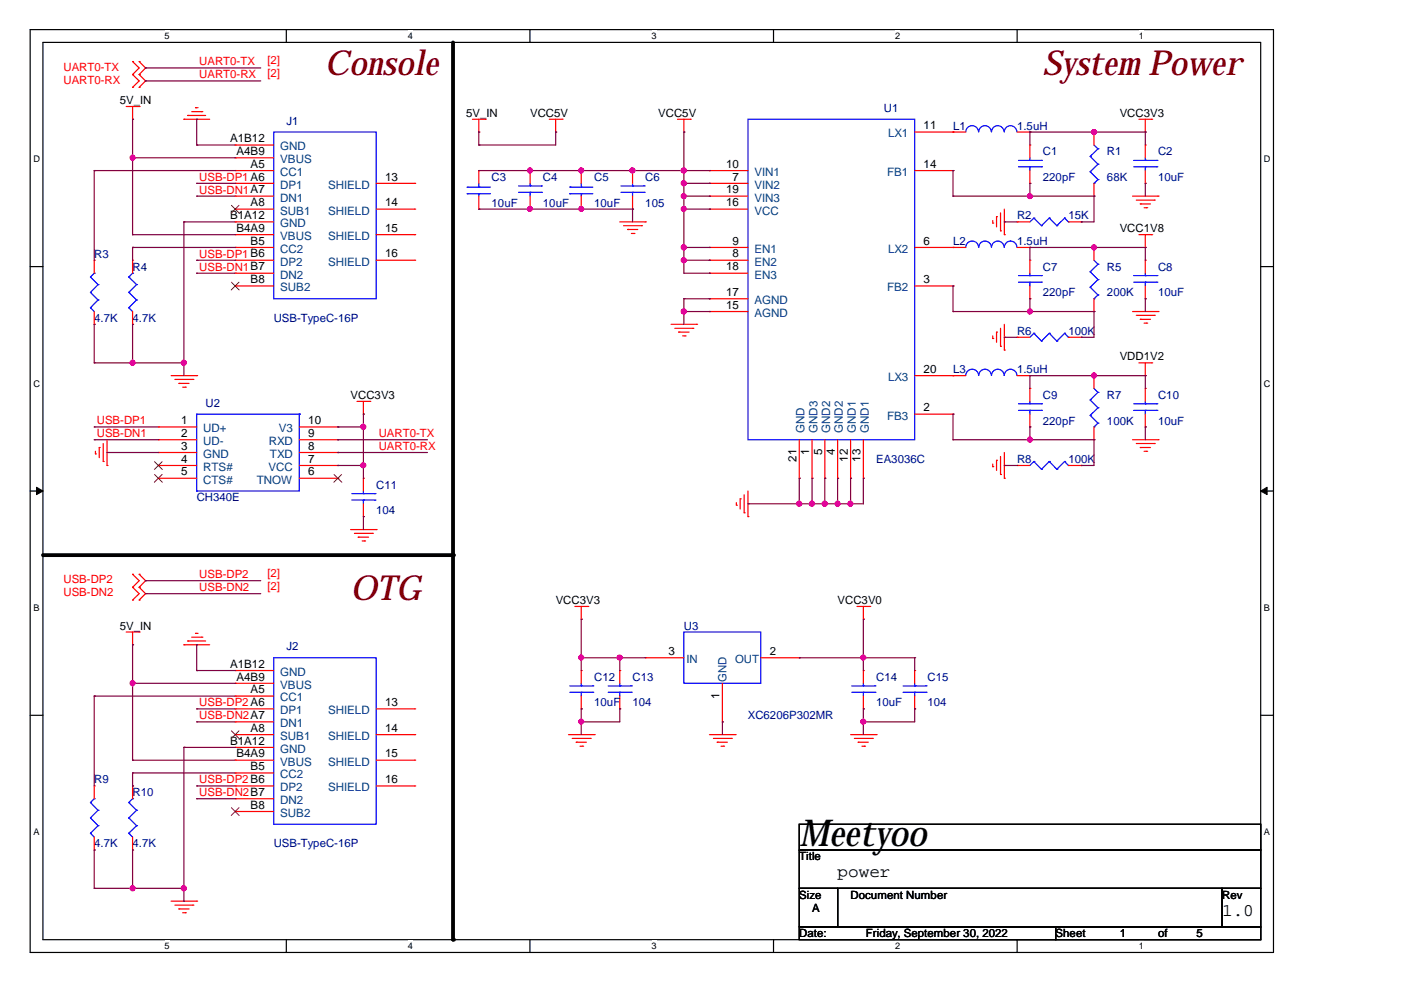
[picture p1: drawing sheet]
<svg xmlns="http://www.w3.org/2000/svg" width="297mm" height="210mm" viewBox="0 0 297 210" stroke-linecap="round" stroke-linejoin="round" font-family="sans-serif">
<path d="M6.4 6.3h263.6v195.6h-263.6zM9.1 9h258.2v190.2h-258.2z" fill="none" stroke="#000" stroke-width=".25"/>
<g fill="#fff">
<path d="M34.9 6.5h1v2.2h-1z"/>
<path d="M34.9 199.4h1v2.2h-1z"/>
</g>
<path d="M60.7 6.3v2.7M60.7 199.2v2.7" fill="none" stroke="#000" stroke-width=".25"/>
<g fill="#fff">
<path d="M86.5 6.5h1v2.2h-1z"/>
<path d="M86.5 199.4h1v2.2h-1z"/>
</g>
<path d="M112.4 6.3v2.7M112.4 199.2v2.7" fill="none" stroke="#000" stroke-width=".25"/>
<g fill="#fff">
<path d="M138.1 6.5h1.1v2.2h-1.1z"/>
<path d="M138.1 199.4h1.1v2.2h-1.1z"/>
</g>
<path d="M164 6.3v2.7M164 199.2v2.7" fill="none" stroke="#000" stroke-width=".25"/>
<g fill="#fff">
<path d="M189.8 6.5h1v2.2h-1z"/>
<path d="M189.8 199.4h1v2.2h-1z"/>
</g>
<path d="M215.6 6.3v2.7M215.6 199.2v2.7" fill="none" stroke="#000" stroke-width=".25"/>
<g fill="#fff">
<path d="M241.4 6.5h1.1v2.2h-1.1z"/>
<path d="M241.4 199.4h1.1v2.2h-1.1z"/>
<path d="M7.1 32.7h1.3v2.2h-1.3z"/>
<path d="M268 32.7h1.3v2.2h-1.3z"/>
<path d="M7.1 80.2h1.3v2.2h-1.3z"/>
<path d="M268 80.2h1.3v2.2h-1.3z"/>
</g>
<path d="M6.4 56.5h2.7M267.3 56.5h2.7" fill="none" stroke="#000" stroke-width=".25"/>
<g fill="#fff">
<path d="M7.1 127.8h1.2v2.2h-1.2z"/>
<path d="M268 127.8h1.2v2.2h-1.2z"/>
</g>
<path d="M6.4 104.1h2.7M267.3 104.1h2.7" fill="none" stroke="#000" stroke-width=".25"/>
<g fill="#000" stroke="#000" stroke-width=".21">
<path d="M7.7 103.3l1.4 .8-1.4 .8z" fill-rule="evenodd"/>
<path d="M267.3 104.1l1.3-.8v1.6z" fill-rule="evenodd"/>
</g>
<g fill="#fff">
<path d="M7.1 175.3h1.2v2.2h-1.2z"/>
<path d="M268 175.3h1.2v2.2h-1.2z"/>
</g>
<path d="M6.4 151.7h2.7M267.3 151.7h2.7M169.5 174.8h97.8v5.4h-97.8zM169.5 180.2h97.8v8.2h-97.8zM169.5 188.4h8.1v8.1h-8.1zM169.5 196.5h54.3v2.7h-54.3zM177.6 188.4h81.5v8.1h-81.5zM223.8 196.5h43.5v2.7h-43.5zM259.1 188.4h8.2v8.1h-8.2z" fill="none" stroke="#000" stroke-width=".25"/>
<path d="M96.1 9v190.2M9.1 117.7h87" fill="none" stroke="#000" stroke-width=".8"/>
<g fill="#000">
<circle cx="96.1" cy="117.7" r=".4"/>
<circle cx="96.1" cy="199.2" r=".4"/>
</g>
<g fill="none" stroke="#f00" stroke-width=".25">
<path d="M28.1 13.1h.1M28.1 15.8h.1M28.1 18.5h.1M28.1 13.1l1.4 1.3-1.4 1.4M28.1 15.8l1.4 1.4-1.4 1.3M29.5 15.8h.1M29.5 13.1h.1M29.5 18.5h.1M29.5 13.1l1.4 1.3-1.4 1.4M29.5 15.8l1.4 1.4-1.4 1.3M26.8 22.6h2.7M28.1 25.3h.1"/>
<path d="M28.1 22.6v2.7M29.5 22.6h.1M39 25.3h.1M39 25.3h5.4M39.8 24.5h.1M39.8 24.5h3.8M40.6 23.7h2.2M41.4 22.8h.1M41.4 22.8h.6M42.8 23.7h.1M49.9 36.2h.1M49.9 38.9h.1"/>
<path d="M49.9 30.7h.1M49.9 33.5h.1M49.9 36.2h8.1M49.9 38.9h8.1M49.9 30.7h8.1M49.9 33.5h8.1M79.8 38.9h8.1M87.9 38.9h.1M100.2 25.3h2.7M101.5 28h.1M101.5 36.2h.1M101.5 25.3v2.7"/>
<path d="M101.5 36.2v2.7M102.9 25.3h.1M112.4 36.2h.1M112.4 36.2v2.7M116.5 25.3h2.7M117.8 28h.1M117.8 25.3v2.7M119.2 25.3h.1M123.2 36.2h.1M123.2 36.2v2.7M134.1 36.2h.1M134.1 36.2v2.7"/>
<path d="M143.6 25.3h2.7M145 28h.1M145 25.3v2.7M146.3 25.3h.1M150.4 38.9h.1M150.4 36.2h.1M150.4 36.2h8.2M150.4 38.9h8.2M193.9 36.2h8.2M193.9 28h10.9M202.1 36.2h.1M202.1 28h.1"/>
<path d="M215.6 28h2.8M218.4 28h.1M218.4 30.7h.1M218.4 38.9h.1M218.4 30.7v2.8M218.4 36.2v2.7M231.9 28h.1M231.9 28v2.7M231.9 38.9v2.7M241.5 25.3h2.7M242.8 28h.1M242.8 30.7h.1"/>
<path d="M242.8 38.9h.1M242.8 25.3v2.7M242.8 30.7v2.8M242.8 36.2v2.7M244.2 25.3h.1M20 55.2h.1M20 55.2v2.7M28.1 55.2h.1M28.1 55.2v2.7M49.9 52.5h.1M49.9 41.6h.1M49.9 57.9h.1"/>
<path d="M49.9 55.2h.1M49.9 47h.1M49.9 44.3h.1M49.9 49.8h.1M49.9 47h8.1M49.9 41.6h8.1M49.9 49.8h8.1M49.9 52.5h8.1M49.9 57.9h8.1M49.9 55.2h8.1M49.9 44.3h8.1M79.8 49.8h8.1"/>
<path d="M79.8 55.2h8.1M79.8 44.3h8.1M87.9 55.2h.1M87.9 49.8h.1M87.9 44.3h.1M101.5 44.3h.1M101.5 41.6v2.7M112.4 44.3h.1M112.4 41.6v2.7M123.2 44.3h.1M123.2 41.6v2.7M131.4 47h5.4"/>
<path d="M132.2 47.9h3.8M133.1 48.7h.1M133.1 48.7h2.1M133.9 49.5h.5M134.1 44.3h.1M134.1 41.6v2.7M134.4 49.5h.1M136 47.9h.1M136.8 47h.1M150.4 55.2h.1M150.4 52.5h.1M150.4 44.3h.1"/>
<path d="M150.4 57.9h.1M150.4 41.6h.1M150.4 41.6h8.2M150.4 52.5h8.2M150.4 57.9h8.2M150.4 55.2h8.2M150.4 44.3h8.2M193.9 52.5h10.9M202.1 52.5h.1M210.5 47.3h.1M210.5 46.8v.5M211.3 45.9h.1"/>
<path d="M211.3 45.9v2.2M212.1 49h.1M212.1 45.1v3.9M212.9 49.8h.1M212.9 44.3v5.5M215.6 47h.1M215.6 47h2.8M215.6 52.5h2.8M218.4 52.5h.1M218.4 55.2h.1M218.4 55.2v2.7M226.5 47h2.7"/>
<path d="M229.2 47h.1M231.9 41.6h.1M231.9 52.5h.1M231.9 52.5v2.7M240.1 41.6h5.4M240.9 42.4h3.8M241.5 49.8h2.7M241.8 43.2h.1M241.8 43.2h2.1M242.6 44h.5M242.8 52.5h.1M242.8 55.2h.1"/>
<path d="M242.8 49.8v2.7M242.8 55.2v2.7M243.1 44h.1M244.2 49.8h.1M244.7 42.4h.1M245.5 41.6h.1M20 68.8h.1M20 66.1v2.7M28.1 68.8h.1M28.1 66.1v2.7M36.3 79.6h5.4M41.7 79.6h.1"/>
<path d="M49.9 60.6h.1M49.9 60.6h8.1M142.3 68.8h5.4M143.1 69.6h3.8M143.9 70.4h.1M143.9 70.4h2.2M144.7 71.2h.5M145.2 71.2h.1M146.9 69.6h.1M147.7 68.8h.1M150.4 66.1h.1M150.4 63.3h.1"/>
<path d="M150.4 66.1h8.2M150.4 63.3h8.2M193.9 79.6h10.9M193.9 60.6h8.2M202.1 60.6h.1M202.1 79.6h.1M210.5 71.8h.1M210.5 71.2v.6M211.3 70.4h.1M211.3 70.4v2.2M212.1 73.4h.1M212.1 69.6v3.8"/>
<path d="M212.9 74.2h.1M212.9 68.8v5.4M215.6 71.5h.1M215.6 79.6h2.8M215.6 71.5h2.8M218.4 79.6h.1M218.4 63.3h.1M218.4 60.6v2.7M226.5 71.5h2.7M229.2 71.5h.1M231.9 66.1h.1M231.9 79.6h.1"/>
<path d="M231.9 63.3v2.8M231.9 79.6v2.8M240.1 66.1h5.4M240.9 66.9h3.8M241.5 76.9h2.7M241.8 67.7h.1M241.8 67.7h2.1M242.6 68.5h.5M242.8 79.6h.1M242.8 63.3h.1M242.8 60.6v2.7M242.8 76.9v2.7"/>
<path d="M243.1 68.5h.1M244.2 76.9h.1M244.7 66.9h.1M245.5 66.1h.1M20.2 96.2h.1M20.2 95.7v.5M21 94.9h.1M21 94.9v2.1M21.9 97.8h.1M21.9 94v3.8M22.7 98.7h.1M22.7 93.2v5.5"/>
<path d="M33.6 90.5h.1M33.6 93.2h.1M33.6 95.9h.1M33.6 98.7h.1M33.6 93.2h8.1M33.6 90.5h8.1M33.6 95.9h8.1M33.6 98.7h8.1M37.1 80.4h3.8M37.9 81.3h.1M37.9 81.3h2.2M38.7 82.1h.6"/>
<path d="M39.3 82.1h.1M40.9 80.4h.1M63.5 93.2h8.1M63.5 90.5h8.1M63.5 95.9h8.1M63.5 98.7h8.1M71.6 98.7h.1M71.6 95.9h.1M71.6 93.2h.1M71.6 90.5h.1M75.7 85.1h2.7M77 87.8h.1"/>
<path d="M77 85.1v2.7M78.4 85.1h.1M169.5 93.2v8.2M172.2 93.2v8.2M174.9 93.2v8.2M177.6 93.2v8.2M180.3 93.2v8.2M183 93.2v8.2M193.9 87.8h8.2M202.1 87.8h.1M210.5 98.9h.1M210.5 98.4v.5"/>
<path d="M211.3 97.6h.1M211.3 97.6v2.2M212.1 96.8v3.8M212.9 95.9v5.5M215.6 98.7h.1M215.6 98.7h2.8M218.4 82.4h.1M218.4 90.5h.1M218.4 82.4v2.7M218.4 87.8v2.7M226.5 98.7h2.7M229.2 98.7h.1"/>
<path d="M231.9 93.2h.1M231.9 90.5v2.7M240.1 93.2h5.4M240.9 94h3.8M241.8 94.9h.1M241.8 94.9h2.1M242.6 95.7h.5M242.8 82.4h.1M242.8 90.5h.1M242.8 82.4v2.7M242.8 87.8v2.7M243.1 95.7h.1"/>
<path d="M244.7 94h.1M245.5 93.2h.1M33.6 101.4h.1M33.6 101.4h8.1M63.5 101.4h8.1M71.6 101.4h.1M74.3 112.3h5.5M75.1 113.1h3.9M75.9 113.9h.1M75.9 113.9h2.2M76.8 114.7h.5M77 101.4h.1"/>
<path d="M77 109.5h.1M77 101.4v2.7M77 106.8v2.7M77.3 114.7h.1M79 113.1h.1M79.8 112.3h.1M156.1 107.1h.1M156.1 106.6v.5M156.9 105.8h.1M156.9 105.8v2.1M157.8 108.7h.1M157.8 104.9v3.8"/>
<path d="M158.6 109.5h.1M158.6 104.1v5.4M169.5 101.4h.1M172.2 101.4h.1M174.9 101.4h.1M177.6 101.4h.1M180.3 101.4h.1M183 101.4h.1M212.1 100.6h.1M212.9 101.4h.1M26.8 134h2.7M28.1 136.7h.1"/>
<path d="M28.1 121.8h.1M28.1 124.5h.1M28.1 127.2h.1M28.1 134v2.7M28.1 121.8l1.4 1.3-1.4 1.4M28.1 124.5l1.4 1.4-1.4 1.3M29.5 134h.1M29.5 124.5h.1M29.5 121.8h.1M29.5 127.2h.1M29.5 121.8l1.4 1.3-1.4 1.4M29.5 124.5l1.4 1.4-1.4 1.3"/>
<path d="M39 136.7h.1M39 136.7h5.4M39.8 135.9h.1M39.8 135.9h3.8M40.6 135.1h2.2M41.4 134.3h.1M41.4 134.3h.6M42.8 135.1h.1M121.9 128.6h2.7M123.2 131.3h.1M123.2 128.6v2.7M124.6 128.6h.1"/>
<path d="M136.8 139.5h.1M136.8 139.5h8.2M161.3 139.5h8.2M169.5 139.5h.1M181.7 128.6h2.7M183 131.3h.1M183 128.6v2.7M184.4 128.6h.1M49.9 147.6h.1M49.9 153h.1M49.9 150.3h.1M49.9 142.2h.1"/>
<path d="M49.9 158.5h.1M49.9 155.8h.1M49.9 144.9h.1M49.9 155.8h8.1M49.9 147.6h8.1M49.9 153h8.1M49.9 150.3h8.1M49.9 142.2h8.1M49.9 158.5h8.1M49.9 144.9h8.1M79.8 155.8h8.1M79.8 150.3h8.1"/>
<path d="M87.9 155.8h.1M87.9 150.3h.1M120.5 155.8h5.5M121.3 156.6h3.8M122.2 157.4h.1M122.2 157.4h2.1M123 158.2h.5M123.2 142.2h.1M123.2 150.3h.1M123.2 142.2v2.7M123.2 147.6v2.7M123.5 158.2h.1"/>
<path d="M125.1 156.6h.1M126 155.8h.1M131.4 142.2h.1M131.4 150.3h.1M131.4 142.2v2.7M131.4 147.6v2.7M150.4 155.8h5.5M151.3 156.6h3.8M152.1 157.4h.1M152.1 157.4h2.1M152.9 158.2h.5M153.2 153h.1"/>
<path d="M153.2 144.9v8.1M153.4 158.2h.1M155.1 156.6h.1M155.9 155.8h.1M180.3 155.8h5.5M181.1 156.6h3.9M181.9 157.4h.1M181.9 157.4h2.2M182.8 158.2h.5M183 142.2h.1M183 150.3h.1M183 142.2v2.7"/>
<path d="M183 147.6v2.7M183.3 158.2h.1M185 156.6h.1M185.8 155.8h.1M193.9 142.2h.1M193.9 150.3h.1M193.9 142.2v2.7M193.9 147.6v2.7M20 166.6h.1M20 166.6v2.7M20 177.5v2.7M28.1 166.6h.1"/>
<path d="M28.1 166.6v2.7M28.1 177.5v2.7M49.9 163.9h.1M49.9 169.3h.1M49.9 166.6h.1M49.9 172.1h.1M49.9 161.2h.1M49.9 163.9h8.1M49.9 169.3h8.1M49.9 166.6h8.1M49.9 161.2h8.1M49.9 172.1h8.1"/>
<path d="M79.8 166.6h8.1M79.8 161.2h8.1M87.9 166.6h.1M87.9 161.2h.1M20 180.2h.1M28.1 180.2h.1M36.3 191.1h5.4M37.1 191.9h3.8M37.9 192.7h.1M37.9 192.7h2.2M38.7 193.5h.6M39.3 193.5h.1"/>
<path d="M40.9 191.9h.1M41.7 191.1h.1"/>
</g>
<g fill="none" stroke="#00f" stroke-width=".25">
<path d="M58 28h21.8v35.3h-21.8zM99.1 39.7h.1M99.1 39.7h4.9M101.5 39.7h.1M101.5 38.9v.8M109.9 39.4h4.9M112.4 39.4h.1M112.4 38.9v.5M114.8 39.4h.1M120.8 39.7h.1M120.8 39.7h4.9M123.2 39.7h.1"/>
<path d="M123.2 38.9v.8M131.7 39.4h4.9M134.1 39.4h.1M134.1 38.9v.5M136.6 39.4h.1M158.6 25.3h35.3v67.9h-35.3zM204.8 28a1.36 1.36 0 0 1 1.3-1.4 1.36 1.36 0 0 1 1.4 1.4M207.5 28a1.33 1.33 0 0 1 1.4-1.4 1.33 1.33 0 0 1 1.3 1.4M210.2 28a1.33 1.33 0 0 1 1.4-1.4 1.33 1.33 0 0 1 1.3 1.4 1.36 1.36 0 0 1 1.3-1.4 1.36 1.36 0 0 1 1.4 1.4M215.9 35.4h4.9M215.9 34h4.9M218.4 34h.1"/>
<path d="M218.4 35.4h.1M218.4 33.5v.5M218.4 35.4v.8M220.8 35.4h.1M220.8 34h.1M231.1 33.2h.1M231.1 36.4h.1M231.1 33.2l1.7 1.6M231.1 36.4l1.7 1.7M231.9 38.9h.1M231.9 30.7l.9 .9M232.8 31.6h.1"/>
<path d="M232.8 34.8h.1M232.8 38.1h.1M232.8 31.6l-1.7 1.6M232.8 34.8l-1.7 1.6M232.8 38.1l-.9 .8M240.4 35.4h4.9M240.4 34h4.9M242.8 34h.1M242.8 35.4h.1M242.8 33.5v.5M242.8 35.4v.8M245.3 35.4h.1"/>
<path d="M245.3 34h.1M19.2 58.7h.1M19.2 58.7l1.6 1.6M20 57.9h.1M20 57.9l-.8 .8M27.3 58.7h.1M27.3 58.7l1.7 1.6M28.1 57.9h.1M28.1 57.9l-.8 .8M99.1 41.1h.1M99.1 41.1h4.9M101.5 41.1h.1"/>
<path d="M101.5 41.1v.5M109.9 40.8h4.9M112.4 40.8h.1M112.4 40.8v.8M114.8 40.8h.1M120.8 41.1h.1M120.8 41.1h4.9M123.2 41.1h.1M123.2 41.1v.5M131.7 40.8h4.9M134.1 40.8h.1M134.1 40.8v.8"/>
<path d="M136.6 40.8h.1M204.8 52.4a1.36 1.36 0 0 1 1.3-1.3 1.36 1.36 0 0 1 1.4 1.3M207.5 52.4a1.33 1.33 0 0 1 1.4-1.3 1.33 1.33 0 0 1 1.3 1.3M210.2 52.4a1.33 1.33 0 0 1 1.4-1.3 1.33 1.33 0 0 1 1.3 1.3 1.36 1.36 0 0 1 1.3-1.3 1.36 1.36 0 0 1 1.4 1.3M215.9 59.8h4.9M215.9 58.4h4.9M218.4 58.4h.1M218.4 59.8h.1M218.4 57.9v.5M218.4 59.8v.8M219.2 46.2h.1M219.2 46.2l-.8 .8"/>
<path d="M219.2 46.2l1.6 1.7M220.8 47.9h.1M220.8 59.8h.1M220.8 58.4h.1M222.5 46.2h.1M222.5 46.2l-1.7 1.7M222.5 46.2l1.6 1.7M224.1 47.9h.1M225.7 46.2h.1M225.7 46.2l-1.6 1.7M225.7 46.2l.8 .8M226.5 47h.1"/>
<path d="M231.1 57.6h.1M231.1 57.6l1.7 1.7M231.9 55.2l.9 .8M232.8 56h.1M232.8 59.3h.1M232.8 56l-1.7 1.6M232.8 59.3l-1.7 1.6M240.4 59.8h4.9M240.4 58.4h4.9M242.8 58.4h.1M242.8 59.8h.1M242.8 57.9v.5"/>
<path d="M242.8 59.8v.8M245.3 59.8h.1M245.3 58.4h.1M19.2 65.2h.1M19.2 62h.1M19.2 65.2l.8 .9M19.2 62l1.6 1.6M20.8 63.6h.1M20.8 60.3h.1M20.8 63.6l-1.6 1.6M20.8 60.3l-1.6 1.7M27.3 65.2h.1"/>
<path d="M27.3 62h.1M27.3 65.2l.8 .9M27.3 62l1.7 1.6M29 63.6h.1M29 60.3h.1M29 63.6l-1.7 1.6M29 60.3l-1.7 1.7M204.8 79.6a1.36 1.36 0 0 1 1.3-1.3 1.36 1.36 0 0 1 1.4 1.3M207.5 79.6a1.33 1.33 0 0 1 1.4-1.3 1.33 1.33 0 0 1 1.3 1.3M210.2 79.6a1.33 1.33 0 0 1 1.4-1.3 1.33 1.33 0 0 1 1.3 1.3 1.36 1.36 0 0 1 1.3-1.3 1.36 1.36 0 0 1 1.4 1.3M219.2 70.7h.1M219.2 70.7l-.8 .8"/>
<path d="M219.2 70.7l1.6 1.6M220.8 72.3h.1M222.5 70.7h.1M222.5 70.7l-1.7 1.6M222.5 70.7l1.6 1.6M224.1 72.3h.1M225.7 70.7h.1M225.7 70.7l-1.6 1.6M225.7 70.7l.8 .8M226.5 71.5h.1M231.1 60.9h.1M231.1 60.9l1.7 1.6"/>
<path d="M231.9 63.3h.1M232.8 62.5h.1M232.8 62.5l-.9 .8M41.7 87.8h.1M41.7 87.8h21.8M41.7 87.8v16.3M63.5 87.8h.1M63.5 87.8v16.3h-21.8M215.9 87h4.9M215.9 85.6h4.9M218.4 85.6h.1M218.4 87h.1"/>
<path d="M218.4 85.1v.5M218.4 87v.8M219.2 97.8h.1M219.2 97.8l-.8 .9M219.2 97.8l1.6 1.7M220.8 99.5h.1M220.8 87h.1M220.8 85.6h.1M222.5 97.8h.1M222.5 97.8l-1.7 1.7M222.5 97.8l1.6 1.7M224.1 99.5h.1"/>
<path d="M225.7 97.8h.1M225.7 97.8l-1.6 1.7M225.7 97.8l.8 .9M226.5 98.7h.1M231.1 84.8h.1M231.1 88.1h.1M231.1 84.8l1.7 1.7M231.1 88.1l1.7 1.6M231.9 90.5h.1M231.9 82.4l.9 .8M232.8 83.2h.1M232.8 86.5h.1"/>
<path d="M232.8 89.7h.1M232.8 83.2l-1.7 1.6M232.8 86.5l-1.7 1.6M232.8 89.7l-.9 .8M240.4 87h4.9M240.4 85.6h4.9M242.8 85.6h.1M242.8 87h.1M242.8 85.1v.5M242.8 87v.8M245.3 87h.1M245.3 85.6h.1"/>
<path d="M41.7 104.1h.1M74.6 106h4.9M74.6 104.7h4.9M77 104.7h.1M77 106h.1M77 104.1v.6M77 106v.8M79.5 106h.1M79.5 104.7h.1M58 139.5h21.8v35.3h-21.8zM145 134h16.3v10.9h-16.3zM120.8 146.8h4.9"/>
<path d="M120.8 145.4h4.9M123.2 145.4h.1M123.2 146.8h.1M123.2 144.9v.5M123.2 146.8v.8M125.7 146.8h.1M125.7 145.4h.1M128.9 146.8h5M128.9 145.4h5M131.4 145.4h.1M131.4 146.8h.1M131.4 144.9v.5"/>
<path d="M131.4 146.8v.8M133.9 146.8h.1M133.9 145.4h.1M180.6 146.8h4.9M180.6 145.4h4.9M183 145.4h.1M183 146.8h.1M183 144.9v.5M183 146.8v.8M185.5 146.8h.1M185.5 145.4h.1M191.5 146.8h4.8"/>
<path d="M191.5 145.4h4.8M193.9 145.4h.1M193.9 146.8h.1M193.9 144.9v.5M193.9 146.8v.8M196.3 146.8h.1M196.3 145.4h.1M19.2 176.7h.1M19.2 173.4h.1M19.2 170.2h.1M19.2 176.7l.8 .8M19.2 173.4l1.6 1.7"/>
<path d="M19.2 170.2l1.6 1.6M20 169.3h.1M20 169.3l-.8 .9M20.8 175.1h.1M20.8 171.8h.1M20.8 175.1l-1.6 1.6M20.8 171.8l-1.6 1.6M27.3 176.7h.1M27.3 173.4h.1M27.3 170.2h.1M27.3 176.7l.8 .8M27.3 173.4l1.7 1.7"/>
<path d="M27.3 170.2l1.7 1.6M28.1 169.3h.1M28.1 169.3l-.8 .9M29 175.1h.1M29 171.8h.1M29 175.1l-1.7 1.6M29 171.8l-1.7 1.6"/>
</g>
<g fill="none" stroke="#804000" stroke-width=".21">
<path d="M49.1 43.5l1.6 1.7M49.1 59.8l1.6 1.7M50.7 43.5l-1.7 1.7M50.7 59.8l-1.7 1.7M32.8 97.9l1.6 1.6M34.4 97.9l-1.7 1.6M32.8 100.6l1.6 1.6M34.4 100.6l-1.7 1.6M70.8 100.6l1.7 1.6M72.4 100.6l-1.6 1.6M49.1 155l1.6 1.6M50.7 155l-1.7 1.6"/>
<path d="M49.1 171.3l1.6 1.6M50.7 171.3l-1.7 1.6"/>
</g>
<g fill="none" stroke="#800040" stroke-width=".25">
<path d="M30.9 14.4h.1M30.9 17.2h.1M30.9 14.4h24.4M30.9 17.2h24.4M20 36.2h.1M20 36.2h29.9M20 36.2v19M28.1 25.3h.1M28.1 33.5h.1M28.1 25.3v24.5M28.1 33.5h21.8M41.7 25.3h.1"/>
<path d="M41.7 30.7h.1M41.7 38.9h.1M41.7 38.9h8.2M41.7 25.3v5.4M41.7 30.7h8.2M101.5 36.2h.1M101.5 28h.1M101.5 30.7h.1M101.5 36.2h48.9M101.5 28v2.7M112.4 36.2h.1M117.8 28h.1"/>
<path d="M117.8 28v2.7h-16.3M123.2 36.2h.1M134.1 36.2h.1M145 28h.1M145 38.9h.1M145 36.2h.1M145 28v29.9h5.4M145 38.9h5.4M150.4 38.9h.1M150.4 36.2h.1M202.1 36.2h.1M202.1 36.2v5.4"/>
<path d="M218.4 28h.1M218.4 38.9h.1M218.4 28h24.4M218.4 28v2.7M218.4 38.9v2.7M231.9 28h.1M242.8 28h.1M242.8 38.9h.1M242.8 28v2.7M242.8 38.9v2.7M28.1 49.8h.1M28.1 52.5h.1"/>
<path d="M28.1 52.5h21.8M28.1 52.5v2.7M28.1 49.8h21.8M39 47h.1M39 47h10.9M39 47v32.6M41.7 41.6h.1M41.7 55.2h.1M41.7 57.9h.1M41.7 41.6h8.2M41.7 57.9h8.2M41.7 55.2h8.2"/>
<path d="M101.5 44.3h.1M101.5 44.3h32.6M112.4 44.3h.1M123.2 44.3h.1M134.1 44.3h.1M134.1 44.3v2.7M145 41.6h.1M145 44.3h.1M145 55.2h.1M145 52.5h.1M145 52.5h5.4M145 44.3h5.4"/>
<path d="M145 41.6h5.4M145 55.2h5.4M150.4 52.5h.1M150.4 44.3h.1M150.4 41.6h.1M150.4 57.9h.1M150.4 55.2h.1M202.1 41.6h.1M202.1 41.6h29.8M212.9 47h.1M212.9 47h2.7M218.4 41.6h.1"/>
<path d="M218.4 52.5h.1M218.4 52.5h24.4M218.4 52.5v2.7M229.2 47h.1M231.9 41.6h.1M231.9 52.5h.1M231.9 41.6v5.4h-2.7M242.8 52.5h.1M242.8 52.5v2.7M20 68.8h.1M20 76.9h.1M20 68.8v8.1"/>
<path d="M20 76.9h19M28.1 68.8h.1M28.1 76.9h.1M28.1 68.8v8.1M39 76.9h.1M145 66.1h.1M145 63.3h.1M145 63.3v5.5M145 66.1h5.4M145 63.3h5.4M150.4 66.1h.1M150.4 63.3h.1"/>
<path d="M202.1 60.6h.1M202.1 66.1h.1M202.1 66.1h29.8M202.1 60.6v5.5M212.9 71.5h.1M212.9 71.5h2.7M218.4 63.3h.1M218.4 66.1h.1M218.4 79.6h.1M218.4 63.3v2.8M218.4 79.6v2.8M218.4 79.6h24.4"/>
<path d="M229.2 71.5h.1M231.9 66.1h.1M231.9 79.6h.1M231.9 66.1v5.4h-2.7M242.8 63.3h.1M242.8 79.6h.1M242.8 63.3v2.8M242.8 79.6v2.8M20 90.5h.1M20 93.2h.1M20 93.2h13.6M20 90.5h13.6"/>
<path d="M22.7 95.9h.1M22.7 95.9h10.9M71.6 93.2h.1M71.6 95.9h.1M71.6 98.7h.1M71.6 90.5h.1M71.6 93.2h19M71.6 98.7h5.4M71.6 90.5h5.4M71.6 95.9h19M77 87.8h.1M77 90.5h.1"/>
<path d="M77 98.7h.1M77 87.8v13.6M202.1 87.8h.1M202.1 93.2h.1M202.1 87.8v5.4M202.1 93.2h29.8M212.9 98.7h.1M212.9 98.7h2.7M218.4 90.5h.1M218.4 93.2h.1M218.4 90.5v2.7M229.2 98.7h.1"/>
<path d="M231.9 93.2h.1M231.9 93.2v5.5h-2.7M242.8 90.5h.1M242.8 90.5v2.7M77 109.5h.1M77 109.5v2.8M158.6 106.8h.1M169.5 101.4h.1M169.5 106.8h.1M169.5 101.4v5.4M172.2 101.4h.1M172.2 106.8h.1"/>
<path d="M172.2 101.4v5.4M174.9 101.4h.1M174.9 106.8h.1M174.9 101.4v5.4M177.6 101.4h.1M177.6 106.8h.1M177.6 101.4v5.4M180.3 101.4h.1M180.3 106.8h.1M180.3 101.4v5.4M183 101.4h.1M183 101.4v5.4h-24.4"/>
<path d="M28.1 136.7h.1M28.1 136.7v24.5M30.9 123.1h.1M30.9 125.9h.1M30.9 123.1h24.4M30.9 125.9h24.4M41.7 136.7h.1M41.7 136.7v5.5M123.2 139.5h.1M123.2 131.3h.1M123.2 139.5h13.6M123.2 131.3v10.9"/>
<path d="M131.4 139.5h.1M131.4 139.5v2.7M169.5 139.5h.1M169.5 139.5h24.4M183 131.3h.1M183 139.5h.1M183 131.3v10.9M193.9 139.5h.1M193.9 139.5v2.7M20 147.6h.1M20 147.6v19M20 147.6h29.9"/>
<path d="M28.1 144.9h.1M28.1 144.9h21.8M39 158.5h.1M39 158.5v32.6M39 158.5h10.9M41.7 142.2h.1M41.7 150.3h.1M41.7 153h.1M41.7 153h8.2M41.7 142.2h8.2M41.7 150.3h8.2M123.2 150.3h.1"/>
<path d="M123.2 153h.1M123.2 150.3v5.5M131.4 150.3h.1M131.4 150.3v2.7h-8.2M153.2 153h.1M153.2 153v2.8M183 153h.1M183 150.3h.1M183 150.3v5.5M193.9 150.3h.1M193.9 150.3v2.7h-10.9M28.1 161.2h.1"/>
<path d="M28.1 166.6h.1M28.1 163.9h.1M28.1 163.9v2.7M28.1 161.2h21.8M28.1 163.9h21.8M41.7 166.6h.1M41.7 169.3h.1M41.7 166.6h8.2M41.7 169.3h8.2M20 180.2h.1M20 188.4h.1M20 180.2v8.2"/>
<path d="M20 188.4h19M28.1 180.2h.1M28.1 188.4h.1M28.1 180.2v8.2M39 191.1h.1"/>
</g>
<g fill="#f0f" stroke="#f0f" stroke-width=".25">
<circle cx="145" cy="44.3" r=".52"/>
<circle cx="145" cy="41.6" r=".52"/>
<circle cx="145" cy="38.8" r=".54"/>
<circle cx="112.3" cy="36.1" r=".52"/>
<circle cx="123.2" cy="36.1" r=".52"/>
<circle cx="145" cy="36.1" r=".54"/>
<circle cx="134.1" cy="36.1" r=".54"/>
<circle cx="112.4" cy="44.3" r=".51"/>
<circle cx="123.2" cy="44.3" r=".51"/>
<circle cx="145" cy="55.2" r=".52"/>
<circle cx="145" cy="52.4" r=".54"/>
<circle cx="145" cy="66" r=".54"/>
<circle cx="169.4" cy="106.8" r=".54"/>
<circle cx="172.1" cy="106.8" r=".54"/>
<circle cx="174.9" cy="106.8" r=".54"/>
<circle cx="177.6" cy="106.8" r=".52"/>
<circle cx="180.3" cy="106.8" r=".52"/>
<circle cx="218.4" cy="41.6" r=".51"/>
<circle cx="231.9" cy="28" r=".51"/>
<circle cx="231.9" cy="52.4" r=".52"/>
<circle cx="218.3" cy="66" r=".52"/>
<circle cx="231.9" cy="79.6" r=".52"/>
<circle cx="218.3" cy="93.2" r=".52"/>
<circle cx="123.2" cy="139.4" r=".51"/>
<circle cx="123.2" cy="153" r=".51"/>
<circle cx="183" cy="139.4" r=".52"/>
<circle cx="183" cy="153" r=".52"/>
<circle cx="131.4" cy="139.4" r=".52"/>
<circle cx="28.1" cy="33.4" r=".52"/>
<circle cx="39" cy="76.9" r=".54"/>
<circle cx="28.1" cy="76.9" r=".52"/>
<circle cx="28.1" cy="144.9" r=".52"/>
<circle cx="39" cy="188.3" r=".54"/>
<circle cx="28.1" cy="188.3" r=".52"/>
<circle cx="77" cy="98.6" r=".52"/>
<circle cx="77" cy="90.5" r=".54"/>
</g>
<text font-size="7.9" x="169.5" y="179.4">Meetyoo</text>
<g font-size="7.3" fill="#800000">
<text x="68.9" y="15.8">Console</text>
<text x="221.1" y="15.8">SystemPower</text>
<text x="74.3" y="127.2">OTG</text>
</g>
<g font-size="3.8">
<text x="177.6" y="186">power</text>
<text x="259.1" y="194.1">1.0</text>
</g>
<g font-size="2.5" fill="#004080">
<text x="188.3" y="29.1">LX1</text>
<text x="59.4" y="31.9">GND</text>
<text x="59.4" y="34.6">VBUS</text>
<text x="59.4" y="37.3">CC1</text>
<text x="59.4" y="40">DP1</text>
<text x="69.6" y="40">SHIELD</text>
<text x="159.9" y="40">VIN2</text>
<text x="159.9" y="37.3">VIN1</text>
<text x="188.1" y="37.3">FB1</text>
<text x="59.4" y="42.7">DN1</text>
<text x="59.4" y="45.5">SUB1</text>
<text x="69.6" y="45.5">SHIELD</text>
<text x="159.9" y="45.5">VCC</text>
<text x="159.9" y="42.7">VIN3</text>
<text x="59.4" y="53.6">CC2</text>
<text x="59.4" y="48.2">GND</text>
<text x="59.4" y="50.9">VBUS</text>
<text x="69.6" y="50.9">SHIELD</text>
<text x="159.9" y="53.6">EN1</text>
<text x="188.3" y="53.6">LX2</text>
<text x="59.4" y="59.1">DN2</text>
<text x="59.4" y="56.3">DP2</text>
<text x="69.6" y="56.3">SHIELD</text>
<text x="159.9" y="56.3">EN2</text>
<text x="159.9" y="59.1">EN3</text>
<text x="59.4" y="61.8">SUB2</text>
<text x="159.9" y="64.5">AGND</text>
<text x="188.1" y="61.8">FB2</text>
<text x="159.9" y="67.2">AGND</text>
<text x="188.3" y="80.8">LX3</text>
<text x="188.1" y="89">FB3</text>
<text x="43.1" y="91.7">UD+</text>
<text x="43.1" y="94.4">UD-</text>
<text x="57" y="94.4">RXD</text>
<text x="59.1" y="91.7">V3</text>
<text x="170.6" y="91.9" transform="rotate(-90 170.6 91.9)">GND</text>
<text x="173.3" y="91.9" transform="rotate(-90 173.3 91.9)">GND3</text>
<text x="176" y="91.9" transform="rotate(-90 176 91.9)">GND2</text>
<text x="178.7" y="91.9" transform="rotate(-90 178.7 91.9)">GND2</text>
<text x="181.5" y="91.9" transform="rotate(-90 181.5 91.9)">GND1</text>
<text x="184.2" y="91.9" transform="rotate(-90 184.2 91.9)">GND1</text>
<text x="43.1" y="97.1">GND</text>
<text x="43.1" y="99.8">RTS#</text>
<text x="56.9" y="99.8">VCC</text>
<text x="57.2" y="97.1">TXD</text>
<text x="43.1" y="102.5">CTS#</text>
<text x="54.4" y="102.5">TNOW</text>
<text x="59.4" y="143.3">GND</text>
<text x="59.4" y="148.7">CC1</text>
<text x="59.4" y="146">VBUS</text>
<text x="59.4" y="154.2">DN1</text>
<text x="59.4" y="151.4">DP1</text>
<text x="69.6" y="151.4">SHIELD</text>
<text x="59.4" y="159.6">GND</text>
<text x="59.4" y="156.9">SUB1</text>
<text x="69.6" y="156.9">SHIELD</text>
<text x="59.4" y="165">CC2</text>
<text x="59.4" y="167.8">DP2</text>
<text x="59.4" y="162.3">VBUS</text>
<text x="69.6" y="167.8">SHIELD</text>
<text x="69.6" y="162.3">SHIELD</text>
<text x="59.4" y="170.5">DN2</text>
<text x="59.4" y="173.2">SUB2</text>
</g>
<g font-size="2.5">
<text x="195.8" y="27.4">11</text>
<text x="48.8" y="30.2">A1B12</text>
<text x="50.1" y="32.9">A4B9</text>
<text x="53.1" y="35.6">A5</text>
<text x="154" y="35.6">10</text>
<text x="195.8" y="35.6">14</text>
<text x="81.7" y="38.3">13</text>
<text x="154" y="41">19</text>
<text x="155.3" y="38.3">7</text>
<text x="48.8" y="46.5">B1A12</text>
<text x="53.1" y="43.7">A8</text>
<text x="81.7" y="43.7">14</text>
<text x="154" y="43.7">16</text>
<text x="50.1" y="49.2">B4A9</text>
<text x="53.1" y="51.9">B5</text>
<text x="81.7" y="49.2">15</text>
<text x="155.3" y="51.9">9</text>
<text x="195.8" y="51.9">6</text>
<text x="81.7" y="54.6">16</text>
<text x="154" y="57.3">18</text>
<text x="155.3" y="54.6">8</text>
<text x="53.1" y="60">B8</text>
<text x="154" y="65.5">15</text>
<text x="154" y="62.8">17</text>
<text x="195.8" y="60">3</text>
<text x="195.8" y="79.1">20</text>
<text x="38.4" y="89.9">1</text>
<text x="65.4" y="89.9">10</text>
<text x="195.8" y="87.2">2</text>
<text x="38.4" y="92.6">2</text>
<text x="38.4" y="95.3">3</text>
<text x="65.4" y="95.3">8</text>
<text x="65.4" y="92.6">9</text>
<text x="38.4" y="98.1">4</text>
<text x="38.4" y="100.8">5</text>
<text x="65.4" y="100.8">6</text>
<text x="65.4" y="98.1">7</text>
<text x="168.9" y="97.9" transform="rotate(-90 168.9 97.9)">21</text>
<text x="171.6" y="96.5" transform="rotate(-90 171.6 96.5)">1</text>
<text x="174.3" y="96.5" transform="rotate(-90 174.3 96.5)">5</text>
<text x="177" y="96.5" transform="rotate(-90 177 96.5)">4</text>
<text x="179.7" y="97.9" transform="rotate(-90 179.7 97.9)">12</text>
<text x="182.5" y="97.9" transform="rotate(-90 182.5 97.9)">13</text>
<text x="48.8" y="141.6">A1B12</text>
<text x="141.7" y="138.9">3</text>
<text x="50.1" y="144.3">A4B9</text>
<text x="53.1" y="147">A5</text>
<text x="81.7" y="149.7">13</text>
<text x="152.6" y="148.2" transform="rotate(-90 152.6 148.2)">1</text>
<text x="53.1" y="155.2">A8</text>
<text x="81.7" y="155.2">14</text>
<text x="48.8" y="157.9">B1A12</text>
<text x="50.1" y="160.6">B4A9</text>
<text x="81.7" y="160.6">15</text>
<text x="53.1" y="163.3">B5</text>
<text x="81.7" y="166">16</text>
<text x="53.1" y="171.5">B8</text>
</g>
<g font-size="2.4" fill="#f00">
<text x="13.5" y="15">UART0-TX</text>
<text x="13.5" y="17.7">UART0-RX</text>
<text x="42.2" y="13.9">UART0-TX</text>
<text x="42.2" y="16.6">UART0-RX</text>
<text x="56.7" y="13.6">[2]</text>
<text x="56.7" y="16.4">[2]</text>
<text x="42.2" y="38.3">USB-DP1 A6</text>
<text x="42.2" y="41">USB-DN1A7</text>
<text x="42.2" y="54.6">USB-DP1 B6</text>
<text x="42.2" y="57.4">USB-DN1B7</text>
<text x="20.5" y="90">USB-DP1</text>
<text x="20.5" y="92.7">USB-DN1</text>
<text x="80.3" y="92.7">UART0-TX</text>
<text x="80.3" y="95.4">UART0-RX</text>
<text x="13.5" y="123.7">USB-DP2</text>
<text x="42.2" y="122.6">USB-DP2</text>
<text x="42.2" y="125.3">USB-DN2</text>
<text x="56.7" y="122.4">[2]</text>
<text x="56.7" y="125.1">[2]</text>
<text x="13.5" y="126.4">USB-DN2</text>
<text x="42.2" y="149.7">USB-DP2 A6</text>
<text x="42.2" y="152.5">USB-DN2A7</text>
<text x="42.2" y="166.1">USB-DP2 B6</text>
<text x="42.2" y="168.8">USB-DN2B7</text>
</g>
<g font-size="2.4">
<text x="25.4" y="22.1">5V_IN</text>
<text x="98.8" y="24.8">5V_IN</text>
<text x="112.4" y="24.8">VCC5V</text>
<text x="139.6" y="24.8">VCC5V</text>
<text x="237.4" y="24.8">VCC3V3</text>
<text x="237.4" y="49.2">VCC1V8</text>
<text x="237.4" y="76.4">VDD1V2</text>
<text x="74.3" y="84.6">VCC3V3</text>
<text x="117.8" y="128.1">VCC3V3</text>
<text x="177.6" y="128.1">VCC3V0</text>
<text x="25.4" y="133.5">5V_IN</text>
<text x="163.2" y="138.9">2</text>
<text x="169.5" y="182.4">Title</text>
<text x="169.5" y="190.6">Size</text>
<text x="180.3" y="190.6">Document Number</text>
<text x="259.1" y="190.6">Rev</text>
<text x="172.2" y="193.3">A</text>
<text x="169.5" y="198.7">Date:</text>
<text x="183.6" y="198.7">Friday, September 30, 2022</text>
<text x="223.8" y="198.7">Sheet</text>
<text x="237.4" y="198.7">1</text>
<text x="245.5" y="198.7">of</text>
<text x="253.7" y="198.7">5</text>
</g>
<g font-size="2.4" fill="#000080">
<text x="187.4" y="23.7">U1</text>
<text x="60.7" y="26.4">J1</text>
<text x="202.1" y="27.5">L1</text>
<text x="215.6" y="27.5">1.5uH</text>
<text x="221.1" y="32.9">C1</text>
<text x="234.7" y="32.9">R1</text>
<text x="245.5" y="32.9">C2</text>
<text x="104.2" y="38.4">C3</text>
<text x="115.1" y="38.4">C4</text>
<text x="126" y="38.4">C5</text>
<text x="136.8" y="38.4">C6</text>
<text x="221.1" y="38.4">220pF</text>
<text x="234.7" y="38.4">68K</text>
<text x="245.5" y="38.4">10uF</text>
<text x="104.2" y="43.8">10uF</text>
<text x="115.1" y="43.8">10uF</text>
<text x="126" y="43.8">10uF</text>
<text x="136.8" y="43.8">105</text>
<text x="215.6" y="46.5">R2</text>
<text x="226.5" y="46.5">15K</text>
<text x="202.1" y="52">L2</text>
<text x="215.6" y="52">1.5uH</text>
<text x="20" y="54.7">R3</text>
<text x="28.1" y="57.4">R4</text>
<text x="221.1" y="57.4">C7</text>
<text x="234.7" y="57.4">R5</text>
<text x="245.5" y="57.4">C8</text>
<text x="221.1" y="62.8">220pF</text>
<text x="234.7" y="62.8">200K</text>
<text x="245.5" y="62.8">10uF</text>
<text x="20" y="68.3">4.7K</text>
<text x="28.1" y="68.3">4.7K</text>
<text x="58" y="68.3">USB-TypeC-16P</text>
<text x="215.6" y="71">R6</text>
<text x="226.5" y="71">100K</text>
<text x="202.1" y="79.1">L3</text>
<text x="215.6" y="79.1">1.5uH</text>
<text x="43.6" y="86.2">U2</text>
<text x="221.1" y="84.6">C9</text>
<text x="234.7" y="84.6">R7</text>
<text x="245.5" y="84.6">C10</text>
<text x="221.1" y="90">220pF</text>
<text x="234.7" y="90">100K</text>
<text x="245.5" y="90">10uF</text>
<text x="185.8" y="98.1">EA3036C</text>
<text x="215.6" y="98.1">R8</text>
<text x="226.5" y="98.1">100K</text>
<text x="41.7" y="106.3">CH340E</text>
<text x="79.8" y="103.6">C11</text>
<text x="79.8" y="109">104</text>
<text x="60.7" y="137.9">J2</text>
<text x="145" y="133.5">U3</text>
<text x="126" y="144.4">C12</text>
<text x="126" y="149.8">10uF</text>
<text x="134.1" y="144.4">C13</text>
<text x="134.1" y="149.8">104</text>
<text x="185.8" y="144.4">C14</text>
<text x="185.8" y="149.8">10uF</text>
<text x="196.6" y="144.4">C15</text>
<text x="196.6" y="149.8">104</text>
<text x="158.6" y="152.5">XC6206P302MR</text>
<text x="20" y="166.1">R9</text>
<text x="28.1" y="168.8">R10</text>
<text x="20" y="179.7">4.7K</text>
<text x="28.1" y="179.7">4.7K</text>
<text x="58" y="179.7">USB-TypeC-16P</text>
</g>
<g font-size="2.4" fill="#004080">
<text x="145.5" y="140.6">IN</text>
<text x="155.9" y="140.6">OUT</text>
<text x="154.1" y="144.6" transform="rotate(-90 154.1 144.6)">GND</text>
</g>
<g font-size="1.9">
<text x="34.9" y="8.3">5</text>
<text x="86.5" y="8.3">4</text>
<text x="138.1" y="8.3">3</text>
<text x="189.8" y="8.3">2</text>
<text x="241.4" y="8.3">1</text>
<text x="7.1" y="34.4">D</text>
<text x="268" y="34.4">D</text>
<text x="7.1" y="82">C</text>
<text x="268" y="82">C</text>
<text x="7.1" y="129.6">B</text>
<text x="268" y="129.6">B</text>
<text x="7.1" y="177.1">A</text>
<text x="268" y="177.1">A</text>
<text x="34.9" y="201.2">5</text>
<text x="86.5" y="201.2">4</text>
<text x="138.1" y="201.2">3</text>
<text x="189.8" y="201.2">2</text>
<text x="241.4" y="201.2">1</text>
</g>
</svg>
